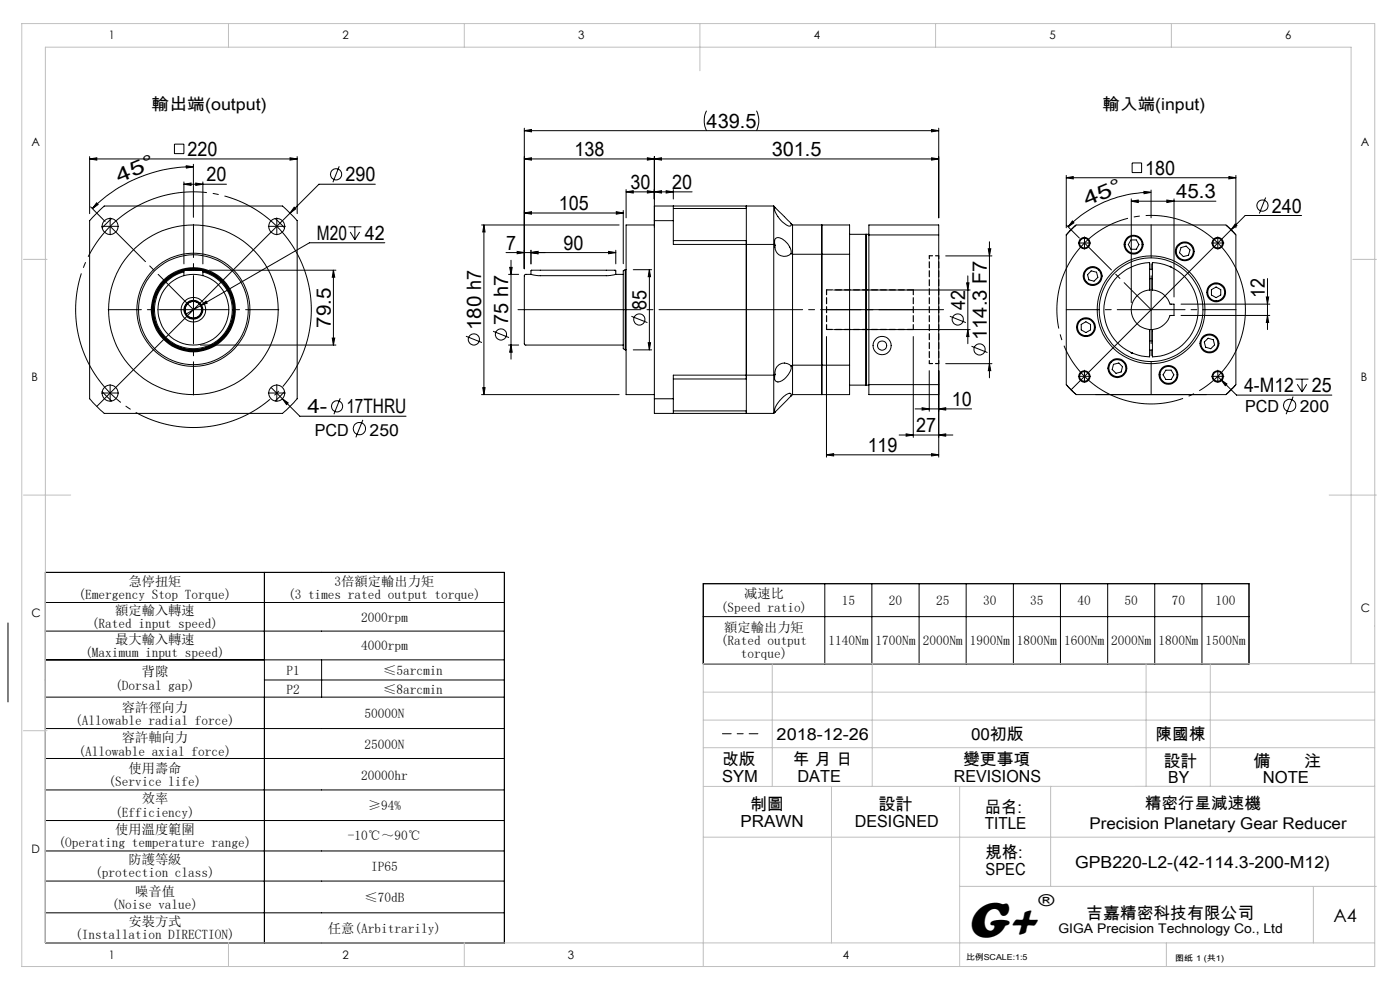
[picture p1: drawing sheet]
<svg xmlns="http://www.w3.org/2000/svg" width="297mm" height="210mm" viewBox="0 0 297 210" stroke-linecap="round" stroke-linejoin="round" font-family="sans-serif">
<g fill="none" stroke="#000" stroke-width=".21">
<path d="M19 33.7h44M19 33.2v12.1M19 33.7l1.5-.2v.5zM37 30.6h2v2h-2zM39 38.6v17.4M39 39.1h9M39 39.1l1.5-.3v.5zM39.5 35.2l1.5 .2-1.5 .3zM41 35.4a30.1 30.1 0 0 0-21.4 8.9M41 34.8v11.3M41.5 38.8l1.5 .3-1.5 .2zM43 38.6v17.4"/>
<path d="M61.5 33.5l1.5 .2-1.5 .3zM63 33.2v12.1M72 35.3l-1.4 3.4M79.6 39.1h-11.9l-47.2 47.1M111.2 27.2v29.8M111.2 27.7h87.9M111.2 33.7h87.9M111.2 27.7l1.5-.2v.5zM111.2 33.7l1.5-.2v.5zM137.3 33.5l1.5 .2-1.5 .3zM138.8 33.2v51.4M138.8 33.7l1.5-.2v.5z"/>
<path d="M149.9 23.5a4.8 4.8 0 0 0 0 4.2M160.5 23.5l.1 .3a4.9 4.9 0 0 1-.1 3.9M197.6 27.5l1.5 .2-1.5 .3zM197.6 33.5l1.5 .2-1.5 .3zM199.1 27.2v19M226.2 37.2v11.1M226.2 37.7h36M226.2 37.7l1.5-.2v.5zM240.2 34.6h2v2h-2zM260.7 37.5l1.5 .2-1.5 .3zM262.2 37.2v11.1M19.2 43.9l3.1 3.1"/>
<path d="M20.5 43l.3 .4-1.2 .9zM20.9 44.8l1.2-1.1h37.8l2.4 2.3 .7 .8v37.8l-2.3 2.4-.8 .7h-37.8l-2.3-2.3-.8-.8v-37.8zM23.2 48h.3M23.4 47.9v.2M23.7 46.3l-2 2M39 57.5a8.5 8.5 0 0 0-5 13 8.5 8.5 0 0 0 14 0 8.5 8.5 0 0 0-5-13M39 57.7a8.3 8.3 0 0 0-4.8 12.7 8.3 8.3 0 0 0 13.6 0 8.3 8.3 0 0 0-4.8-12.7M39 57.5l.1-.2h3.9v.2M39 57.5v1M39.1 57.4a8.6 8.6 0 0 0-5.1 13.2 8.6 8.6 0 0 0 14.1 0 8.6 8.6 0 0 0-5.1-13.2M39.3 57.3l1.7-.2 1.7 .2M39.7 57.3h2.6"/>
<path d="M43 57.5v1M44.4 57.3h26.9M58.4 46.3l2 2M58.6 48h.2M58.7 47.9v.2M62.4 43.9l.4 .4-1.3 .9zM70.7 57.3l.3 1.5h-.5zM70.7 57.3v15.9M73.9 48.1h2.8M74.3 49.2l1 1.6M75.3 48.1v2.7M76.3 49.2l-1 1.6"/>
<path d="M81.6 51.5h-15.9l-23.2 13.3M102.2 47.7h29.1M102.7 47.7l.2 1.5h-.5zM102.7 47.7v36M107.4 53.6h23.2M107.9 58.2h2.1M108.1 56.7h.6l-.3 1.5zM108.4 55.2v21M109.7 53.3l1.5 .3-1.5 .2zM111.2 45.2l1.5-.3v.5zM111.2 45.2h21M112.6 53.1v2.9"/>
<path d="M112.6 53.6l1.5-.3v.5zM112.6 58.2h-1.1l-.3 .2 .1 14.7 20.9 .1M112.6 58.2l.1-.9h17.9v.9M112.6 58.2l1.6 .3h14.8l1.6-.3M129.1 53.3l1.5 .3-1.5 .2zM130.6 53.1v2.9M130.6 58.2h1.6M130.7 44.9l1.5 .3-1.5 .2zM132.2 44.7v11.2M132.6 57.2v17M132.6 57.2l-.4 .2v16.6l.4 .2M132.6 57.2h.2"/>
<path d="M132.8 40.7h14M132.8 40.2v6M132.8 40.7l1.5-.2v.4zM134.3 57.2h4M137.3 40.5l1.5 .2-1.5 .2zM137.8 57.2l.2 1.5h-.5zM137.8 57.2v17M138.8 40.7l1.5-.2v.4zM138.8 47.7h-6v36h6M141.3 40.5l1.5 .2-1.5 .2zM142.8 40.2v2M142.8 44.2h15.5v-.5v8.1"/>
<path d="M142.8 51h15.5v.8M142.8 43.7v3.1M142.8 46.8v5h21.3M158.3 51.8v27.8M164.1 43.7l.3 .3a1.99 1.99 0 0 0 .6 2l.9 1a2.27 2.27 0 0 0 1.8 .9l.1-.5M164.1 51.8l.3 .2M164.1 43.7v8.1M164.1 43.7h-25.3v3.1h4M164.1 51.8v27.8M164.4 44l3.4 3.4M164.4 52l-.1-.4a.85 .85 0 0 1 .2-.9 .85 .85 0 0 1 .9-.3 3.6 3.6 0 0 1 2.4 3.4M164.4 52a1.99 1.99 0 0 0 1.1 2.2 1.99 1.99 0 0 0 2.3-.4"/>
<path d="M167.8 47.4l.3 .3M167.8 53.8l.3 .1M168.1 47.7v6.2M168.1 47.7h12.1v6.2M168.1 53.9v23.6M168.1 53.9h12.1M174.3 47.7v36M180.2 49.7h4.1M180.2 53.9v23.6M183.7 49.7v32M184.3 49.8v-2.1h14.8v2.1M184.3 49.8h14.8"/>
<path d="M184.3 49.8v31.8M199.1 49.8v47.2M200.6 54.3h9.8M205.1 60h.5l-.3 1.5zM205.3 58.5v14.4M209.7 52.8h.5l-.3 1.5zM209.9 51.3v28.8M226.2 47.8l2.8 2.7M226.9 49l1.4-1.3h31.8l.9 .8 1.2 1.3v31.8l-.5 .5-1.6 1.6h-31.8l-.5-.5-1.6-1.6v-31.8zM227.5 46.9l.3 .4-1.2 .8zM228.3 47.7l-2.1 2.1M229.9 51.6h.3"/>
<path d="M230 51.5v.2M231.5 57.5l1.1 .2 .3 1.1-.8 .8-1.1-.2-.3-1.1zM237 58.7a10.6 10.6 0 0 1 6.9-3v5.7a4.3 4.3 0 0 0-3.9 4.3 4.3 4.3 0 0 0 3.9 4.3v5.6a9.2 9.2 0 0 1-6.9-2.9 10 10 0 0 1 0-14zM239.9 50.9h1.2l.5 1-.5 1h-1.2l-.5-1zM240 42.7l1.5-.3v.6zM240 42.2v22M240 42.7h18M242.7 40.6l1.5 .2-1.5 .3zM243.9 57.1h.6M243.9 59.1h.6M244.2 40.8a24.8 24.8 0 0 0-17.6 7.3M244.2 40.3v5.9"/>
<path d="M247.5 42.4l1.6 .3-1.6 .3zM248.1 56.5h.3v.1M249.1 42.2v20.8M250.5 52.5l1.1-.3 .8 .8-.3 1.1-1.1 .3-.8-.8zM258.2 51.6h.2M258.3 51.5v.2M260.1 47.7l2.1 2.1M261.2 48.7l-34 34M262 47.5l.4 .4-1.2 .8zM268.5 41.9l-1.3 3.4M268.9 59.1v10.8M276.1 45.7h-11.9l-3 3"/>
<path d="M40.9 65.7h.2M41 65.6v.2M42.5 73.2h28.8M42.5 64.8l-3 1.8M42.5 64.8l1.2-.9 .3 .4zM70.5 71.7h.5l-.3 1.5zM98.8 71.3l3.4 1.4M104.6 70.3l3.4 1.3M107.9 73.2h2.1M108.4 73.2l.3 1.5h-.6zM132.6 74.2h.2M133.9 67.1l3.4 1.3"/>
<path d="M134.3 74.2h4M137.5 72.7h.5l-.2 1.5zM158.3 79.6v8.1v-.5h-15.5M158.3 79.6v.8h-15.5M164.1 79.6v8.1M164.1 79.6h-21.3v5M164.4 79.4l-.3 .2M167.8 77.6a3.6 3.6 0 0 1-2.8 3.4l-.3-.1-.3-.3v-1.2M167.8 77.6a1.98 1.98 0 0 0-2.3-.4 1.98 1.98 0 0 0-1.1 2.2M168.1 77.5l-.3 .1M168.1 77.5v6.2M168.1 77.5h12.1"/>
<path d="M175.3 71.4v25.6M176.8 61.5h29M176.8 69.9h29M180.2 77.5v6.2h-12.1M193.7 71.4v21.4M197.1 78.6v8.6M200.6 77.1h9.8M201.5 67.1l3.4 1.3M205.3 69.9l.3 1.5h-.5zM206.1 73.4l3.4 1.4M209.9 77.1l.3 1.5h-.5zM229.4 68.8l1-.5 1 .5v1.2l-1 .5-1-.5z"/>
<path d="M229.9 79.9h.3M230 79.8v.2M236.2 77.3l1.1-.3 .8 .8-.3 1.1-1.1 .3-.8-.8zM240 74.9h.1M240 74.8v.1M240 74.9h.2M243.9 61.5h.6M243.9 74.3h.6M243.9 72.3h.6M243.9 69.9h.6M244.1 65.7h.2M244.2 65.6v.2"/>
<path d="M244.5 61.5a4.6 4.6 0 0 1 3.8 3h.8v2.4h-.8a4.8 4.8 0 0 1-3.8 3M244.5 61.5v-5.7a9.5 9.5 0 0 1 7.9 4.3 10 10 0 0 1-7.9 15.6v-5.8M247.3 78.5h1.2l.5 1-.5 1h-1.2l-.6-1zM250.5 66.9h18.9M250.5 64.5h18.9M255.5 72.6l.8-.9 1.1 .4 .3 1.1-.8 .8-1.1-.3zM257 61.4l1-.5 1 .5v1.2l-1 .5-1-.5zM258.2 79.9h.2M258.3 79.8v.2M258.3 79.9l.7 .7M268.6 63h.5l-.2 1.5zM268.9 66.9l.2 1.5h-.5z"/>
<path d="M21.7 83.1l2 1.9M23.2 83.4h.3M23.4 83.3v.2M57.5 82.2l6.1 6.1h22.5M58.6 83.4h.2M58.7 83.3v.2M59.9 84.6l1.2 .9-.3 .3zM60.4 83.1l-2 1.9M72.2 84.5l-1.4 3.4M77 89.1l-1.5 3.7M102.2 83.7h29.1M102.4 82.2h.5l-.2 1.5z"/>
<path d="M138.8 84.6v3.1h25.3M138.8 84.6h4M142.8 84.6v3.1M167.8 84v-.4a1.71 1.71 0 0 0-1.9 .8 4.1 4.1 0 0 0-1.6 2.9l.1 .1-.3 .3M167.8 84l-3.4 3.4M168.1 83.7l-.3 .3M175.3 96.5l1.5-.3v.5zM175.3 96.5h23.8M180.2 81.7h4.1M184.3 81.6h14.8v2.1h-14.8zM190.7 92.3h11.4M192.2 92l1.5 .3-1.5 .2z"/>
<path d="M194.1 86.7h12M195.6 86.5l1.5 .2-1.5 .3zM197.6 96.2l1.5 .3-1.5 .2zM199.1 86.7l1.5-.2v.5zM199.1 92.3l1.5-.3v.5zM226.2 81.6l2.1 2.1M232.4 83.7h23.5M259 80.6l1.3 .8-.4 .4zM259 80.6l3.3 3.2h20.2M262.2 81.6l-2.1 2.1M274.3 84.1l-1.5 3.8M274.8 80.4h2.8"/>
<path d="M275.2 81.5l1 1.6M276.2 80.4v2.7M277.2 81.5l-1 1.6M1.7 132.1v16.8M9.6 121.4h97.4v78.6h-97.4zM9.6 127.8h97.4M9.6 133.9h97.4M9.6 140h97.4M56.1 121.4v78.6M68.2 140v7.9M149.2 123.8h115.8v17h-115.8zM149.2 130.8h115.8"/>
<path d="M175 123.8v17M185 123.8v17M195 123.8v17M205 123.8v17M215 123.8v17M225 123.8v17M235 123.8v17M245 123.8v17M255 123.8v17M9.6 147.9h97.4M9.6 154.5h97.4M56.1 144.2h50.9"/>
<path d="M9.6 160.9h97.4M9.6 167.6h97.4M9.6 174.1h97.4M9.6 180.5h97.4M9.6 186.9h97.4M9.6 193.6h97.4"/>
<circle cx="71.3" cy="37" r="1.19"/>
<circle cx="23.4" cy="48" r="1.69"/>
<circle cx="58.7" cy="48" r="1.69"/>
<circle cx="230" cy="51.6" r="1.02"/>
<circle cx="230" cy="51.6" r="1.2"/>
<circle cx="231.8" cy="58.6" r="2"/>
<circle cx="231.8" cy="58.6" r="1.79"/>
<circle cx="240.5" cy="51.9" r="2.01"/>
<circle cx="240.5" cy="51.9" r="1.8"/>
<circle cx="251.3" cy="53.3" r="1.99"/>
<circle cx="251.3" cy="53.3" r="1.81"/>
<circle cx="258.3" cy="51.6" r="1.02"/>
<circle cx="258.3" cy="51.6" r="1.2"/>
<circle cx="267.8" cy="43.6" r="1.19"/>
<circle cx="41" cy="65.7" r="12"/>
<circle cx="41" cy="65.7" r="2.6"/>
<circle cx="41" cy="65.7" r="18"/>
<circle cx="41" cy="65.7" r="2.01"/>
<circle cx="41" cy="65.7" r="7.5"/>
<circle cx="41" cy="65.7" r="1.83"/>
<circle cx="41" cy="65.7" r="11.7"/>
<circle cx="41" cy="65.7" r="1.76"/>
<circle cx="41" cy="65.7" r="8.7"/>
<circle cx="41" cy="65.7" r="8.9"/>
<circle cx="100.5" cy="72" r="1.18"/>
<circle cx="106.3" cy="71" r="1.19"/>
<circle cx="135.6" cy="67.8" r="1.18"/>
<circle cx="187.1" cy="73.3" r=".98"/>
<circle cx="187.1" cy="73.3" r="1.94"/>
<circle cx="203.2" cy="67.8" r="1.18"/>
<circle cx="207.8" cy="74.1" r="1.19"/>
<circle cx="230" cy="79.8" r="1.03"/>
<circle cx="230" cy="79.9" r="1.2"/>
<circle cx="230.4" cy="69.4" r="1.99"/>
<circle cx="230.4" cy="69.4" r="1.8"/>
<circle cx="237" cy="78.1" r="2"/>
<circle cx="237" cy="78.1" r="1.79"/>
<circle cx="244.2" cy="65.7" r="11.4"/>
<circle cx="244.2" cy="65.7" r="11"/>
<circle cx="247.9" cy="79.5" r="1.81"/>
<circle cx="247.9" cy="79.5" r="2"/>
<circle cx="256.6" cy="72.9" r="2.01"/>
<circle cx="256.6" cy="72.9" r="1.8"/>
<circle cx="258" cy="62" r="1.99"/>
<circle cx="258" cy="62" r="1.8"/>
<circle cx="258.3" cy="79.9" r="1.02"/>
<circle cx="258.3" cy="79.9" r="1.2"/>
<circle cx="23.4" cy="83.4" r="1.7"/>
<circle cx="58.7" cy="83.4" r="1.7"/>
<circle cx="71.5" cy="86.2" r="1.19"/>
<circle cx="76.2" cy="90.9" r="1.3"/>
<circle cx="273.6" cy="86" r="1.29"/>
</g>
<path d="M65 58.4a25 25 0 0 0-41.9-10.1 25 25 0 0 0 11.4 41.5 25 25 0 0 0 30.8-30.1l-.3-1.3" fill="none" stroke="#000" stroke-width=".21" stroke-dasharray="30.5 1.3 1.3 1.3" stroke-dashoffset="5.3" stroke-linecap="butt"/>
<path d="M263.3 59.8a20 20 0 0 0-33.4-8.1 20 20 0 0 0 9 33.3 20 20 0 0 0 24.8-23.9l-.4-1.3" fill="none" stroke="#000" stroke-width=".21" stroke-dasharray="30.5 1.3 1.3 1.3" stroke-dashoffset="3.8" stroke-linecap="butt"/>
<g fill="none" stroke="#000" stroke-width=".21" stroke-dasharray="30.5 1.3 1.3 1.3">
<path d="M23.2 48h-1.6M23.4 47.8v-1.6M23.4 48.2v1.6M23.6 48h1.6M58.5 48h-1.6M58.7 47.8v-1.6M58.7 48.2v1.6M58.9 48h1.6M229.9 51.5h-1.1M230.1 51.3v-1.1M230.1 51.7v1.2M230.3 51.5h1.1"/>
<path d="M258.1 51.5h-1.1M258.3 51.3v-1.1M258.3 51.7v1.2M258.5 51.5h1.2M229.9 79.8h-1.1M230.1 79.6v-1.1M230.3 79.8h1.1M258.1 79.8h-1.1M258.3 79.6v-1.1M258.5 79.8h1.2M23.2 83.4h-1.6M23.4 83.2v-1.6"/>
<path d="M23.4 83.6v1.6M23.6 83.4h1.6M58.5 83.4h-1.6M58.7 83.2v-1.6M58.7 83.6v1.6M58.9 83.4h1.6M230.1 80v1.1M258.3 80v1.1"/>
</g>
<path d="M40.8 65.7h-17.9M41 65.5v-17.9M41 65.9v17.9M41.2 65.7h17.9" fill="none" stroke="#000" stroke-width=".21" stroke-dasharray="30.5 1.3 1.3 1.3" stroke-dashoffset="23.4"/>
<path d="M244 65.7h-17.8M244.2 65.5v-17.8M244.2 65.9v17.8M244.4 65.7h17.8" fill="none" stroke="#000" stroke-width=".21" stroke-dasharray="30.5 1.3 1.3 1.3" stroke-dashoffset="23.5"/>
<path d="M200.2 65.7h-90.3" fill="none" stroke="#000" stroke-width=".21" stroke-dasharray="30.5 1.3 1.3 1.3" stroke-dashoffset="4.4"/>
<path d="M153.3 155.6h7.5" fill="none" stroke="#000" stroke-width=".21" stroke-dasharray="30.5 1.3 1.3 1.3" stroke-dashoffset="28.6"/>
<path d="M23.4 48l17.6 17.7" fill="none" stroke="#000" stroke-width=".21" stroke-dasharray="30.5 1.3 1.3 1.3" stroke-dashoffset="19.9"/>
<path d="M230.1 51.5l14.1 14.2" fill="none" stroke="#000" stroke-width=".21" stroke-dasharray="30.5 1.3 1.3 1.3" stroke-dashoffset="22.4"/>
<path d="M175.3 65.7h18.4" fill="none" stroke="#000" stroke-width=".21" stroke-dasharray="30.5 1.3 1.3 1.3" stroke-dashoffset="23.2"/>
<path d="M175.3 61.5h18.4M175.3 69.9h18.4" fill="none" stroke="#000" stroke-width=".25" stroke-dasharray="1.3 .6"/>
<path d="M175.3 61.5v8.4M193.7 61.5v8.4" fill="none" stroke="#000" stroke-width=".25" stroke-dasharray="1.3 .6" stroke-dashoffset=".2"/>
<path d="M197.1 54.3h2M197.1 54.3v22.8M199.1 54.3v22.8M197.1 77.1h2" fill="none" stroke="#000" stroke-width=".25" stroke-dasharray="1.3 .6" stroke-dashoffset=".6"/>
<g fill="none" stroke="#c0c0c0" stroke-width=".21">
<path d="M4.6 5h287v200h-287zM48.5 5v5M98.5 5v5M148.5 5v10M198.5 5v5M248.5 5v5M5 55h5M287 55h5M5 105h10M282 105h10M5 155h5M149.2 152.7h142.4"/>
<path d="M149.2 146.8h142.4M149.2 158.6h142.4M163.8 140.8v26M185 140.8v26M243.1 140.8v26M256.8 140.8v26M286.6 140.8v-130.8h-277v190h282M291.6 140.8h-142.4v64.2M149.2 177.6h142.4M176.4 166.8v33.2M203.6 166.8v38.2M222.9 166.8v21.2"/>
<path d="M291.6 166.8h-142.4M203.6 188h88.4M278.6 188v12M48.5 200v5M98.5 200v5M247.4 200v5"/>
</g>
<g fill="#000">
<path d="M39.5 35.2l1.5 .2-1.5 .3zM20.5 43l.3 .4-1.2 .9z"/>
<path d="M111.2 27.7l1.5-.2v.5zM197.6 27.5l1.5 .2-1.5 .3zM111.2 33.7l1.5-.2v.5zM137.3 33.5l1.5 .2-1.5 .3zM138.8 33.7l1.5-.2v.5zM197.6 33.5l1.5 .2-1.5 .3zM138.8 40.7l1.5-.2v.4zM141.3 40.5l1.5 .2-1.5 .2zM132.8 40.7l1.5-.2v.4zM137.3 40.5l1.5 .2-1.5 .2zM109.7 53.3l1.5 .3-1.5 .2zM112.6 53.6l1.5-.3v.5zM19 33.7l1.5-.2v.5zM61.5 33.5l1.5 .2-1.5 .3zM62.4 43.9l-.9 1.3 1.3-.9zM39 39.1l1.5-.3v.5zM41.5 38.8l1.5 .3-1.5 .2zM42.5 64.8l1.5-.5-.3-.4zM59.9 84.6l.9 1.2 .3-.3zM226.2 37.7l1.5-.2v.5zM260.7 37.5l1.5 .2-1.5 .3zM262 47.5l-.8 1.2 1.2-.8zM259 80.6l.9 1.2 .4-.4z"/>
<path d="M108.1 56.7h.6l-.3 1.5zM108.4 73.2l.3 1.5h-.6zM102.7 47.7l.2 1.5h-.5zM102.4 82.2h.5l-.2 1.5zM137.8 57.2l.2 1.5h-.5zM137.5 72.7h.5l-.2 1.5zM70.7 57.3l.3 1.5h-.5zM70.5 71.7h.5l-.3 1.5z"/>
<path d="M112.6 53.6l1.5-.3v.5zM129.1 53.3l1.5 .3-1.5 .2z"/>
<path d="M130.7 44.9l1.5 .3-1.5 .2zM111.2 45.2l1.5-.3v.5zM247.5 42.4l1.6 .3-1.6 .3zM240 42.7l1.5-.3v.6z"/>
<path d="M242.7 40.6l1.5 .2-1.5 .3zM227.5 46.9l.3 .4-1.2 .8z"/>
<path d="M205.1 60h.5l-.3 1.5zM205.3 69.9l.3 1.5h-.5zM209.7 52.8h.5l-.3 1.5zM209.9 77.1l.3 1.5h-.5z"/>
<path d="M268.9 66.9l.2 1.5h-.5zM268.6 63h.5l-.2 1.5z"/>
<path d="M195.6 86.5l1.5 .2-1.5 .3zM199.1 86.7l1.5-.2v.5zM192.2 92l1.5 .3-1.5 .2zM199.1 92.3l1.5-.3v.5z"/>
<path d="M197.6 96.2l1.5 .3-1.5 .2zM175.3 96.5l1.5-.3v.5z"/>
</g>
<text font-size="11" x="205.1" y="198.7">G+</text>
<g font-size="4.2">
<text x="149.9" y="27.1">439.5</text>
<text x="39.8" y="33.1">220</text>
<text x="121.9" y="33.1">138</text>
<text x="163.7" y="33.1">301.5</text>
<text x="25.3" y="38.7" transform="rotate(-23 25.3 38.7)">4 5 °</text>
<text x="43.8" y="38.5">20</text>
<text x="73.3" y="38.5">290</text>
<text x="133.7" y="40.1">30</text>
<text x="142.6" y="40.1">20</text>
<text x="242.9" y="37.1">180</text>
<text x="118.6" y="44.6">105</text>
<text x="230.5" y="43.7" transform="rotate(-23 230.5 43.7)">4 5 °</text>
<text x="249.5" y="42.1">45.3</text>
<text x="269.8" y="45.1">240</text>
<text x="67.2" y="50.9">M20</text>
<text x="77.4" y="50.9">42</text>
<text x="107.3" y="53">7</text>
<text x="119.5" y="53">90</text>
<text x="137.2" y="65.8" transform="rotate(-90 137.2 65.8)">85</text>
<text x="204.7" y="65.8" transform="rotate(-90 204.7 65.8)">42</text>
<text x="268.3" y="63.3" transform="rotate(-90 268.3 63.3)">12</text>
<text x="70.2" y="69.5" transform="rotate(-90 70.2 69.5)">79.5</text>
<text x="102.1" y="70" transform="rotate(-90 102.1 70)">180 h7</text>
<text x="107.8" y="69" transform="rotate(-90 107.8 69)">75 h7</text>
<text x="209.3" y="72.1" transform="rotate(-90 209.3 72.1)">114.3 F7</text>
<text x="263.9" y="83.2">4-M12</text>
<text x="278.3" y="83.2">25</text>
<text x="65.2" y="87.7">4-</text>
<text x="73.5" y="87.7">17THRU</text>
<text x="201.9" y="86.1">10</text>
<text x="184.1" y="95.9">119</text>
<text x="194.3" y="91.7">27</text>
</g>
<text font-size="3.9" x="282.9" y="195.5">A4</text>
<g font-size="3.5">
<text x="32.2" y="23.2">輸出端(output)</text>
<text x="233.9" y="23.2">輸入端(input)</text>
<text x="264.1" y="87.5">PCD</text>
<text x="275.8" y="87.5">200</text>
<text x="66.8" y="92.4">PCD</text>
<text x="78.4" y="92.4">250</text>
<text x="164.8" y="157">2018-12-26</text>
<text x="206" y="157">00初版</text>
<text x="245.2" y="157">陳國棟</text>
<text x="153.2" y="162.3">改版</text>
<text x="153.2" y="165.8">SYM</text>
<text x="168.2" y="162.3">年 月 日</text>
<text x="169.2" y="165.8">DATE</text>
<text x="202.4" y="165.8">REVISIONS</text>
<text x="204.3" y="162.3">變更事項</text>
<text x="246.9" y="162.6">設計</text>
<text x="247.9" y="166.1">BY</text>
<text x="265.9" y="162.6">備</text>
<text x="267.9" y="166.1">NOTE</text>
<text x="276.6" y="162.6">注</text>
<text x="159.1" y="171.9">制圖</text>
<text x="186.4" y="171.9">設計</text>
<text x="208.9" y="172.4">品名:</text>
<text x="157.1" y="175.4">PRAWN</text>
<text x="181.3" y="175.4">DESIGNED</text>
<text x="208.9" y="175.9">TITLE</text>
<text x="209.1" y="182.1">規格:</text>
<text x="209.1" y="185.6">SPEC</text>
<text x="228.1" y="184.2">GPB220-L2-(42-114.3-200-M12)</text>
<text x="220.3" y="192.2">®</text>
<text x="230.5" y="194.8">吉嘉精密科技有限公司</text>
</g>
<g font-size="3.4">
<text x="242.9" y="171.6">精密行星減速機</text>
<text x="231.1" y="175.9">Precision Planetary Gear Reducer</text>
</g>
<g font-size="2.8">
<text x="27.2" y="124.2">急停扭矩</text>
<text x="71" y="124.2">3倍額定輸出力矩</text>
<text x="16.7" y="127">(Emergency Stop Torque)</text>
<text x="24.4" y="130.4">額定輸入轉速</text>
<text x="61.1" y="127">(3 times rated output torque)</text>
<text x="76.6" y="131.8">2000rpm</text>
<text x="152.9" y="129.7">(Speed ratio)</text>
<text x="157.9" y="126.9">减速比</text>
<text x="178.6" y="128.3">15</text>
<text x="188.6" y="128.3">20</text>
<text x="198.6" y="128.3">25</text>
<text x="208.6" y="128.3">30</text>
<text x="218.6" y="128.3">35</text>
<text x="228.6" y="128.3">40</text>
<text x="238.6" y="128.3">50</text>
<text x="248.6" y="128.3">70</text>
<text x="257.9" y="128.3">100</text>
<text x="19.5" y="133.3">(Rated input speed)</text>
<text x="24.4" y="136.5">最大輸入轉速</text>
<text x="76.6" y="137.9">4000rpm</text>
<text x="152.9" y="136.8">(Rated output</text>
<text x="153.6" y="134">額定輸出力矩</text>
<text x="175.8" y="136.8">1140Nm</text>
<text x="185.8" y="136.8">1700Nm</text>
<text x="195.8" y="136.8">2000Nm</text>
<text x="205.8" y="136.8">1900Nm</text>
<text x="215.7" y="136.8">1800Nm</text>
<text x="225.7" y="136.8">1600Nm</text>
<text x="235.7" y="136.8">2000Nm</text>
<text x="245.7" y="136.8">1800Nm</text>
<text x="255.7" y="136.8">1500Nm</text>
<text x="18.1" y="139.3">(Maximum input speed)</text>
<text x="30.1" y="143.5">背隙</text>
<text x="60.8" y="143.1">P1</text>
<text x="81.3" y="143.1">≤5arcmin</text>
<text x="157.1" y="139.6">torque)</text>
<text x="24.4" y="146.3">(Dorsal gap)</text>
<text x="60.8" y="147.2">P2</text>
<text x="81.3" y="147.2">≤8arcmin</text>
<text x="16" y="153.8">(Allowable radial force)</text>
<text x="25.8" y="151">容許徑向力</text>
<text x="77.3" y="152.4">50000N</text>
<text x="16.7" y="160.3">(Allowable axial force)</text>
<text x="25.8" y="157.5">容許軸向力</text>
<text x="77.3" y="158.9">25000N</text>
<text x="23" y="166.8">(Service life)</text>
<text x="27.2" y="164">使用壽命</text>
<text x="76.6" y="165.4">20000hr</text>
<text x="24.4" y="173.2">(Efficiency)</text>
<text x="30.1" y="170.4">效率</text>
<text x="78" y="171.8">≥94%</text>
<text x="12.4" y="179.7">(Operating temperature range)</text>
<text x="24.4" y="176.9">使用溫度範圍</text>
<text x="73.8" y="178.3">-10℃～90℃</text>
<text x="27.2" y="183.3">防護等級</text>
<text x="78.7" y="184.7">IP65</text>
<text x="20.2" y="186.1">(protection class)</text>
<text x="28.7" y="190">噪音值</text>
<text x="77.3" y="191.4">≤70dB</text>
<text x="23.7" y="192.8">(Noise value)</text>
<text x="27.2" y="196.4">安裝方式</text>
<text x="69.6" y="197.8">任意(Arbitrarily)</text>
<text x="224.5" y="197.8">GIGA Precision Technology Co., Ltd</text>
<text x="16" y="199.2">(Installation DIRECTION)</text>
</g>
<g font-size="2.5">
<text x="23.1" y="8.4">1</text>
<text x="72.7" y="8.4">2</text>
<text x="122.7" y="8.4">3</text>
<text x="172.7" y="8.4">4</text>
<text x="222.7" y="8.4">5</text>
<text x="272.7" y="8.4">6</text>
<text x="6.7" y="30.9">A</text>
<text x="288.7" y="30.9">A</text>
<text x="6.7" y="80.9">B</text>
<text x="288.7" y="80.9">B</text>
<text x="6.7" y="130.9">C</text>
<text x="288.7" y="129.9">C</text>
<text x="6.7" y="180.9">D</text>
<text x="23.1" y="203.4">1</text>
<text x="72.7" y="203.4">2</text>
<text x="120.5" y="203.4">3</text>
<text x="178.8" y="203.4">4</text>
</g>
<g font-size="1.7">
<text x="204.9" y="203.7">比例SCALE:1:5</text>
<text x="249.3" y="203.8">图纸 1 (共1)</text>
</g>
</svg>
